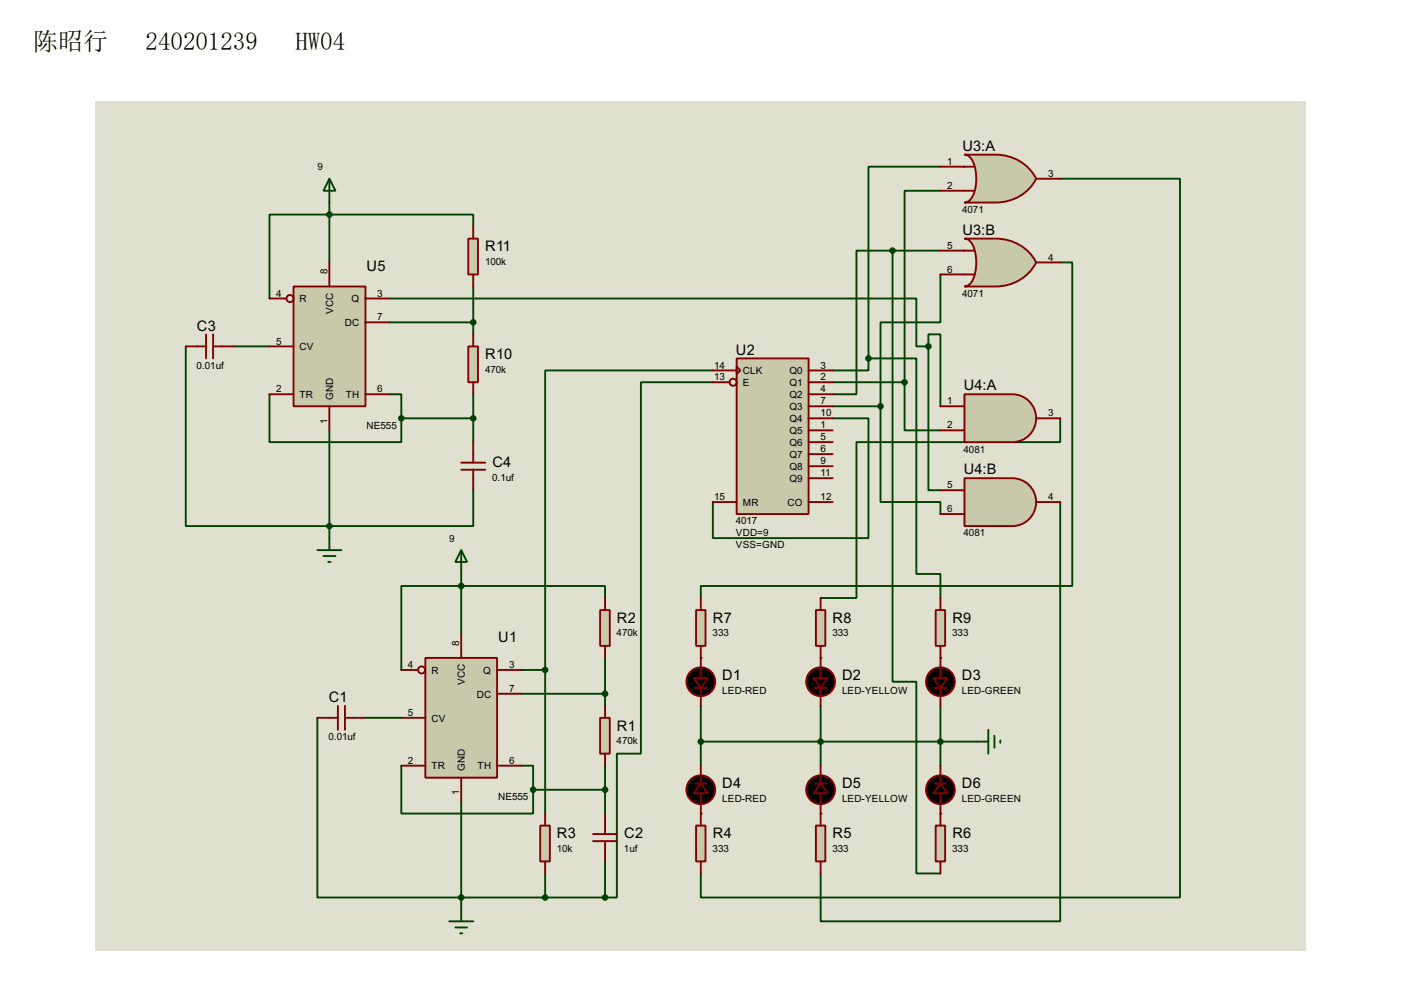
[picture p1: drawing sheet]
<svg xmlns="http://www.w3.org/2000/svg" width="297mm" height="210mm" viewBox="0 0 297 210" stroke-linecap="round" stroke-linejoin="round" font-family="sans-serif">
<path d="M20.3 21.3h256.5v180.4h-256.5z" fill="#e0e0d0"/>
<g fill="none" stroke="#004000" stroke-width=".4">
<path d="M224.8 37.9h25.4v152.4h-101.6v-5.1M224.8 55.6h2.5v68.6h-78.7v2.6M151.1 78.5h-35.5v63.5M151.1 81h-15.2v78.8h-5.1v30.5h-2.5M176.5 88.7h7.6v25.4h-33v-7.7M224.8 88.7v5h-43.2v33.1h-7.6M224.8 106.4v88.9h-50.8v-10.1M97.8 121.7v12.7M128.3 126.8v-2.6h-43.2v17.8M128.3 139.5v10.1M67.3 152.2v38.1h61M77.5 152.2h7.6"/>
<path d="M110.5 147.1h17.8M110.5 142h5.1M115.6 142v30.5M148.6 157.2h58.4M85.1 162.3v10.2h27.9v-5.1M97.8 169.9v22.9M110.5 162.3h2.5v5.1M113 167.4h15.3M128.3 162.3v10.2M115.6 185.2v5.1M128.3 182.6v7.7"/>
</g>
<circle cx="174" cy="172.5" r=".2" fill="#004000"/>
<path d="M174 157.2v5.1" fill="none" stroke="#004000" stroke-width=".4"/>
<circle cx="199.4" cy="172.5" r=".2" fill="#004000"/>
<path d="M199.4 157.2v5.1" fill="none" stroke="#004000" stroke-width=".4"/>
<circle cx="148.6" cy="172.5" r=".2" fill="#004000"/>
<path d="M148.6 157.2v5.1" fill="none" stroke="#004000" stroke-width=".4"/>
<circle cx="148.6" cy="139.5" r=".2" fill="#004000"/>
<path d="M148.6 149.6v7.6" fill="none" stroke="#004000" stroke-width=".4"/>
<circle cx="174" cy="139.5" r=".2" fill="#004000"/>
<path d="M174 149.6v7.6" fill="none" stroke="#004000" stroke-width=".4"/>
<circle cx="199.4" cy="139.5" r=".2" fill="#004000"/>
<g fill="none" stroke="#004000" stroke-width=".4">
<path d="M199.4 35.3h-15.3v40.7M69.8 42.9v12.7M100.3 48v-2.5h-43.2v17.8M189.2 53.1h-7.6v30.5h-5.1M189.2 53.1v91.4h5.1v40.7h5.1M189.2 53.1h10.2M199.4 40.4h-7.6v40.6M199.4 58.2v10.1h-12.7v17.8M39.4 73.4v38.1h60.9v-7.6M49.5 73.4h7.6M82.5 63.3h111.8v10.1h2.5M82.5 68.3h17.8"/>
<path d="M100.3 60.7v10.2M184.1 76v2.5h-7.6M184.1 76h10.2v45.7h5.1v5.1M196.8 73.4v-2.5h2.6v15.2M196.8 73.4v30.5h2.6M57.1 83.6v10.1h28v-5M69.8 91.2v22.9M82.5 83.6h2.6v5.1M85.1 88.7h15.2M100.3 83.6v10.1M176.5 81h15.3M176.5 86.1h10.2"/>
<path d="M186.7 86.1v20.3h12.7v2.6M191.8 81v10.2h7.6M199.4 149.6v7.6"/>
</g>
<path d="M90.2 139.5h15.2v25.4h-15.2z" fill="#c8c8aa" stroke="#800000" stroke-width=".4"/>
<g fill="none" stroke="#800000" stroke-width=".4">
<path d="M97.8 134.4v5.1M85.1 142h3.5M85.1 152.2h5.1M105.4 142h5.1M105.4 147.1h5.1M85.1 162.3h5.1M97.8 164.9v5M105.4 162.3h5.1"/>
<circle cx="89.4" cy="142" r=".75"/>
</g>
<path d="M156.2 76h15.2v33h-15.2z" fill="#c8c8aa" stroke="#800000" stroke-width=".4"/>
<g fill="none" stroke="#800000" stroke-width=".4">
<path d="M151.1 78.5h5.1M156.2 77.7l.8 .8-.8 .8zM171.4 78.5h5.1M151.1 81h3.6M171.4 81h5.1M171.4 83.6h5.1M171.4 86.1h5.1M171.4 88.7h5.1M171.4 91.2h5.1M171.4 93.7h5.1M171.4 96.3h5.1M171.4 98.8h5.1"/>
<path d="M151.1 106.4h5.1M171.4 106.4h5.1M171.4 101.4h5.1M67.3 152.2h4.3M71.6 149.6v5.1M73.1 149.6v5.1M73.1 152.2h4.4M125.7 176.8h5.1M125.7 178.3h5.1M128.3 172.5v4.3M128.3 178.3v4.3"/>
<circle cx="155.4" cy="81" r=".75"/>
</g>
<path d="M97.8 116.6l1.2 2.5h-2.5zM97.8 116.6v5.1M207 157.2h2.5M209.5 154.7v5.1M210.8 156v2.5M212.1 157v.5M95.2 195.3h5.1M96.5 196.6h2.5M97.5 197.9h.5M97.8 192.8v2.5" fill="none" stroke="#004000" stroke-width=".4"/>
<path d="M127.2 152.2h2.1v7.6h-2.1z" fill="#c8c8aa" stroke="#800000" stroke-width=".4"/>
<path d="M128.3 149.6v2.6M128.3 159.8v2.5" fill="none" stroke="#800000" stroke-width=".4"/>
<path d="M127.2 129.3h2.1v7.6h-2.1z" fill="#c8c8aa" stroke="#800000" stroke-width=".4"/>
<path d="M128.3 126.8v2.5M128.3 136.9v2.6" fill="none" stroke="#800000" stroke-width=".4"/>
<path d="M114.5 175h2.1v7.6h-2.1z" fill="#c8c8aa" stroke="#800000" stroke-width=".4"/>
<path d="M115.6 172.5v2.5M115.6 182.6v2.6" fill="none" stroke="#800000" stroke-width=".4"/>
<g fill="#004000" stroke="#004000" stroke-width=".4">
<circle cx="113" cy="167.4" r=".5"/>
<circle cx="128.3" cy="167.4" r=".5"/>
<circle cx="128.3" cy="147.1" r=".5"/>
<circle cx="115.6" cy="190.3" r=".5"/>
<circle cx="97.8" cy="124.2" r=".5"/>
<circle cx="97.8" cy="190.3" r=".5"/>
<circle cx="115.6" cy="142" r=".5"/>
<circle cx="128.3" cy="190.3" r=".5"/>
</g>
<path d="M204.5 32.8h6.6a9.5 9.5 0 0 1 8.6 5.1 9.4 9.4 0 0 1-8.6 5h-6.6a2.47 2.47 0 0 0 2.1-2.2 9.2 9.2 0 0 0-.7-7l-.9-.8z" fill-rule="evenodd" fill="#c8c8aa" stroke="#800000" stroke-width=".4"/>
<path d="M199.4 35.3h7.1M219.7 37.9h5.1M199.4 40.4h7.1" fill="none" stroke="#800000" stroke-width=".4"/>
<path d="M204.5 50.6h6.6a9.4 9.4 0 0 1 8.6 5 9.5 9.5 0 0 1-8.6 5.1h-6.6a2.49 2.49 0 0 0 2.1-2.2 9.1 9.1 0 0 0-.7-7l-.9-.8z" fill-rule="evenodd" fill="#c8c8aa" stroke="#800000" stroke-width=".4"/>
<path d="M199.4 53.1h7.1M199.4 58.2h7.1M219.7 55.6h5.1" fill="none" stroke="#800000" stroke-width=".4"/>
<path d="M204.5 83.6h10.1a5.1 5.1 0 0 1 5.1 5.1 5.1 5.1 0 0 1-5.1 5h-10.1z" fill-rule="evenodd" fill="#c8c8aa" stroke="#800000" stroke-width=".4"/>
<path d="M199.4 86.1h5.1M199.4 91.2h5.1M219.7 88.7h5.1" fill="none" stroke="#800000" stroke-width=".4"/>
<path d="M204.5 101.4h10.1a5.1 5.1 0 0 1 5.1 5.1 5.1 5.1 0 0 1-5.1 5h-10.1z" fill-rule="evenodd" fill="#c8c8aa" stroke="#800000" stroke-width=".4"/>
<path d="M199.4 103.9h5.1M199.4 109h5.1M219.7 106.4h5.1" fill="none" stroke="#800000" stroke-width=".4"/>
<g fill="#004000" stroke="#004000" stroke-width=".4">
<circle cx="148.6" cy="157.2" r=".5"/>
<circle cx="174" cy="157.2" r=".5"/>
<circle cx="199.4" cy="157.2" r=".5"/>
</g>
<path d="M147.6 175h2v7.6h-2z" fill="#c8c8aa" stroke="#800000" stroke-width=".4"/>
<path d="M148.6 172.5v2.5M148.6 182.6v2.6" fill="none" stroke="#800000" stroke-width=".4"/>
<path d="M173 175h2v7.6h-2z" fill="#c8c8aa" stroke="#800000" stroke-width=".4"/>
<path d="M174 172.5v2.5M174 182.6v2.6" fill="none" stroke="#800000" stroke-width=".4"/>
<path d="M198.4 175h2v7.6h-2z" fill="#c8c8aa" stroke="#800000" stroke-width=".4"/>
<path d="M199.4 172.5v2.5M199.4 182.6v2.6" fill="none" stroke="#800000" stroke-width=".4"/>
<path d="M147.6 129.3h2v7.6h-2z" fill="#c8c8aa" stroke="#800000" stroke-width=".4"/>
<path d="M148.6 126.8v2.5M148.6 136.9v2.6" fill="none" stroke="#800000" stroke-width=".4"/>
<path d="M173 129.3h2v7.6h-2z" fill="#c8c8aa" stroke="#800000" stroke-width=".4"/>
<path d="M174 126.8v2.5M174 136.9v2.6" fill="none" stroke="#800000" stroke-width=".4"/>
<path d="M198.4 129.3h2v7.6h-2z" fill="#c8c8aa" stroke="#800000" stroke-width=".4"/>
<g fill="none" stroke="#800000" stroke-width=".4">
<path d="M148.6 139.5v4.3M174 139.5v4.3M199.4 126.8v2.5M199.4 136.9v6.9M147.3 145.8h2.5M148.6 145.8v3.8M172.7 145.8h2.5M174 145.8v3.8M198.1 145.8h2.5M199.4 145.8v3.8M147.3 166.1h2.5M148.6 162.3v3.8"/>
<path d="M148.6 168.2v4.3M172.7 166.1h2.5M174 162.3v3.8M174 168.2v4.3M198.1 166.1h2.5M199.4 162.3v3.8M199.4 168.2v4.3"/>
</g>
<g fill="#000" stroke="#800000" stroke-width=".4">
<path d="M147.1 143.8h3l-1.5 2zM172.5 143.8h3l-1.5 2zM197.9 143.8h3l-1.5 2zM148.6 166.1l1.5 2.1h-3zM174 166.1l1.5 2.1h-3zM199.4 166.1l1.5 2.1h-3z"/>
<circle cx="148.6" cy="144.5" r="3.1"/>
<circle cx="174" cy="144.5" r="3.1"/>
<circle cx="199.4" cy="144.5" r="3.1"/>
<circle cx="148.6" cy="167.4" r="3.1"/>
<circle cx="174" cy="167.4" r="3.1"/>
<circle cx="199.4" cy="167.4" r="3.1"/>
</g>
<g fill="#004000" stroke="#004000" stroke-width=".4">
<circle cx="191.8" cy="81" r=".5"/>
<circle cx="184.1" cy="76" r=".5"/>
<circle cx="186.7" cy="86.1" r=".5"/>
<circle cx="189.2" cy="53.1" r=".5"/>
</g>
<path d="M62.2 60.7h15.3v25.4h-15.3z" fill="#c8c8aa" stroke="#800000" stroke-width=".4"/>
<g fill="none" stroke="#800000" stroke-width=".4">
<path d="M69.8 55.6v5.1M39.4 73.4h4.3M43.7 70.9v5.1M45.2 73.4h4.3M45.2 70.9v5.1M57.1 63.3h3.6M57.1 73.4h5.1M77.5 63.3h5M77.5 68.3h5M57.1 83.6h5.1M69.8 86.1v5.1M77.5 83.6h5"/>
<path d="M97.8 98.1h5.1M97.8 99.6h5.1M100.3 93.7v4.4M100.3 99.6v4.3"/>
<circle cx="61.5" cy="63.3" r=".75"/>
</g>
<path d="M69.8 37.9l1.3 2.5h-2.5zM69.8 37.9v5M67.3 116.6h5.1M68.6 117.9h2.5M69.6 119.1h.5M69.8 114.1v2.5" fill="none" stroke="#004000" stroke-width=".4"/>
<path d="M99.3 73.4h2v7.6h-2z" fill="#c8c8aa" stroke="#800000" stroke-width=".4"/>
<path d="M100.3 70.9v2.5M100.3 81v2.6" fill="none" stroke="#800000" stroke-width=".4"/>
<path d="M99.3 50.6h2v7.6h-2z" fill="#c8c8aa" stroke="#800000" stroke-width=".4"/>
<path d="M100.3 48v2.6M100.3 58.2v2.5" fill="none" stroke="#800000" stroke-width=".4"/>
<g fill="#004000" stroke="#004000" stroke-width=".4">
<circle cx="85.1" cy="88.7" r=".5"/>
<circle cx="100.3" cy="88.7" r=".5"/>
<circle cx="69.8" cy="45.5" r=".5"/>
<circle cx="69.8" cy="111.5" r=".5"/>
<circle cx="100.3" cy="68.3" r=".5"/>
<circle cx="196.8" cy="73.4" r=".5"/>
</g>
<g font-size="5.3">
<text x="7.1" y="10.6">陈昭行</text>
<text x="30.9" y="10.6">240201239</text>
<text x="62.6" y="10.6">HW04</text>
</g>
<g font-size="3.5">
<text x="204" y="32">U3:A</text>
<text x="102.9" y="53.3">R11</text>
<text x="204" y="49.8">U3:B</text>
<text x="77.7" y="57.4">U5</text>
<text x="41.7" y="70.1">C3</text>
<text x="102.9" y="76.1">R10</text>
<text x="156" y="75.2">U2</text>
<text x="204.3" y="82.8">U4:A</text>
<text x="104.4" y="99">C4</text>
<text x="204.3" y="100.6">U4:B</text>
<text x="105.6" y="136.1">U1</text>
<text x="130.8" y="132">R2</text>
<text x="151.1" y="132">R7</text>
<text x="176.5" y="132">R8</text>
<text x="201.9" y="132">R9</text>
<text x="69.7" y="148.8">C1</text>
<text x="153.1" y="144.2">D1</text>
<text x="178.5" y="144.2">D2</text>
<text x="203.9" y="144.2">D3</text>
<text x="130.8" y="154.9">R1</text>
<text x="153.1" y="167.1">D4</text>
<text x="178.5" y="167.1">D5</text>
<text x="203.9" y="167.1">D6</text>
<text x="118.1" y="177.7">R3</text>
<text x="132.3" y="177.7">C2</text>
<text x="151.1" y="177.7">R4</text>
<text x="176.5" y="177.7">R5</text>
<text x="201.9" y="177.7">R6</text>
</g>
<g font-size="2.4">
<text x="200.8" y="34.9">1</text>
<text x="67.3" y="36.1">9</text>
<text x="200.8" y="40">2</text>
<text x="222.2" y="37.5">3</text>
<text x="204" y="45.1">4071</text>
<text x="200.8" y="52.7">5</text>
<text x="69.4" y="58.2" transform="rotate(-90 69.4 58.2)">8</text>
<text x="102.8" y="56.2">100k</text>
<text x="200.8" y="57.8">6</text>
<text x="222.2" y="55.2">4</text>
<text x="58.5" y="62.9">4</text>
<text x="63.5" y="64.1">R</text>
<text x="74.5" y="64.1">Q</text>
<text x="80" y="62.9">3</text>
<text x="204" y="62.9">4071</text>
<text x="70.6" y="66.5" transform="rotate(-90 70.6 66.5)">VCC</text>
<text x="73.1" y="69.1">DC</text>
<text x="80" y="67.9">7</text>
<text x="58.5" y="73">5</text>
<text x="63.5" y="74.2">CV</text>
<text x="41.7" y="78.2">0.01uf</text>
<text x="58.5" y="83.2">2</text>
<text x="80" y="83.2">6</text>
<text x="102.8" y="79">470k</text>
<text x="151.4" y="78.1">14</text>
<text x="151.4" y="80.6">13</text>
<text x="157.5" y="79.3">CLK</text>
<text x="157.5" y="81.8">E</text>
<text x="167.4" y="79.3">Q0</text>
<text x="167.4" y="81.8">Q1</text>
<text x="174" y="78.1">3</text>
<text x="174" y="80.6">2</text>
<text x="174" y="83.2">4</text>
<text x="63.5" y="84.4">TR</text>
<text x="69.4" y="89.8" transform="rotate(-90 69.4 89.8)">1</text>
<text x="70.6" y="84.9" transform="rotate(-90 70.6 84.9)">GND</text>
<text x="73.3" y="84.4">TH</text>
<text x="167.4" y="84.4">Q2</text>
<text x="167.4" y="86.9">Q3</text>
<text x="167.4" y="89.5">Q4</text>
<text x="174" y="85.7">7</text>
<text x="174" y="88.3">10</text>
<text x="200.8" y="85.7">1</text>
<text x="222.2" y="88.3">3</text>
<text x="77.7" y="90.9">NE555</text>
<text x="167.4" y="92">Q5</text>
<text x="167.4" y="94.5">Q6</text>
<text x="174" y="90.8">1</text>
<text x="174" y="93.3">5</text>
<text x="174" y="95.9">6</text>
<text x="200.8" y="90.8">2</text>
<text x="204.3" y="95.9">4081</text>
<text x="104.3" y="101.9">0.1uf</text>
<text x="167.4" y="97.1">Q7</text>
<text x="167.4" y="99.6">Q8</text>
<text x="174" y="98.4">9</text>
<text x="174" y="101">11</text>
<text x="151.4" y="106">15</text>
<text x="157.5" y="107.2">MR</text>
<text x="167" y="107.2">CO</text>
<text x="167.4" y="102.2">Q9</text>
<text x="174" y="106">12</text>
<text x="200.8" y="103.5">5</text>
<text x="222.2" y="106">4</text>
<text x="156" y="111.2">4017</text>
<text x="156" y="113.7">VDD=9</text>
<text x="200.8" y="108.6">6</text>
<text x="204.3" y="113.7">4081</text>
<text x="95.2" y="114.9">9</text>
<text x="156" y="116.3">VSS=GND</text>
<text x="97.4" y="136.9" transform="rotate(-90 97.4 136.9)">8</text>
<text x="130.7" y="134.9">470k</text>
<text x="151.1" y="134.9">333</text>
<text x="176.5" y="134.9">333</text>
<text x="201.9" y="134.9">333</text>
<text x="86.5" y="141.6">4</text>
<text x="91.5" y="142.8">R</text>
<text x="102.5" y="142.8">Q</text>
<text x="107.9" y="141.6">3</text>
<text x="98.6" y="145.3" transform="rotate(-90 98.6 145.3)">VCC</text>
<text x="101.1" y="147.9">DC</text>
<text x="107.9" y="146.7">7</text>
<text x="153.1" y="147.1">LED-RED</text>
<text x="178.5" y="147.1">LED-YELLOW</text>
<text x="203.9" y="147.1">LED-GREEN</text>
<text x="86.5" y="151.8">5</text>
<text x="91.5" y="153">CV</text>
<text x="69.6" y="156.9">0.01uf</text>
<text x="86.5" y="161.9">2</text>
<text x="107.9" y="161.9">6</text>
<text x="130.7" y="157.8">470k</text>
<text x="91.5" y="163.1">TR</text>
<text x="98.6" y="163.6" transform="rotate(-90 98.6 163.6)">GND</text>
<text x="101.3" y="163.1">TH</text>
<text x="97.4" y="168.6" transform="rotate(-90 97.4 168.6)">1</text>
<text x="105.6" y="169.6">NE555</text>
<text x="153.1" y="170">LED-RED</text>
<text x="178.5" y="170">LED-YELLOW</text>
<text x="203.9" y="170">LED-GREEN</text>
<text x="118" y="180.6">10k</text>
<text x="132.3" y="180.6">1uf</text>
<text x="151.1" y="180.6">333</text>
<text x="176.5" y="180.6">333</text>
<text x="201.9" y="180.6">333</text>
</g>
</svg>
